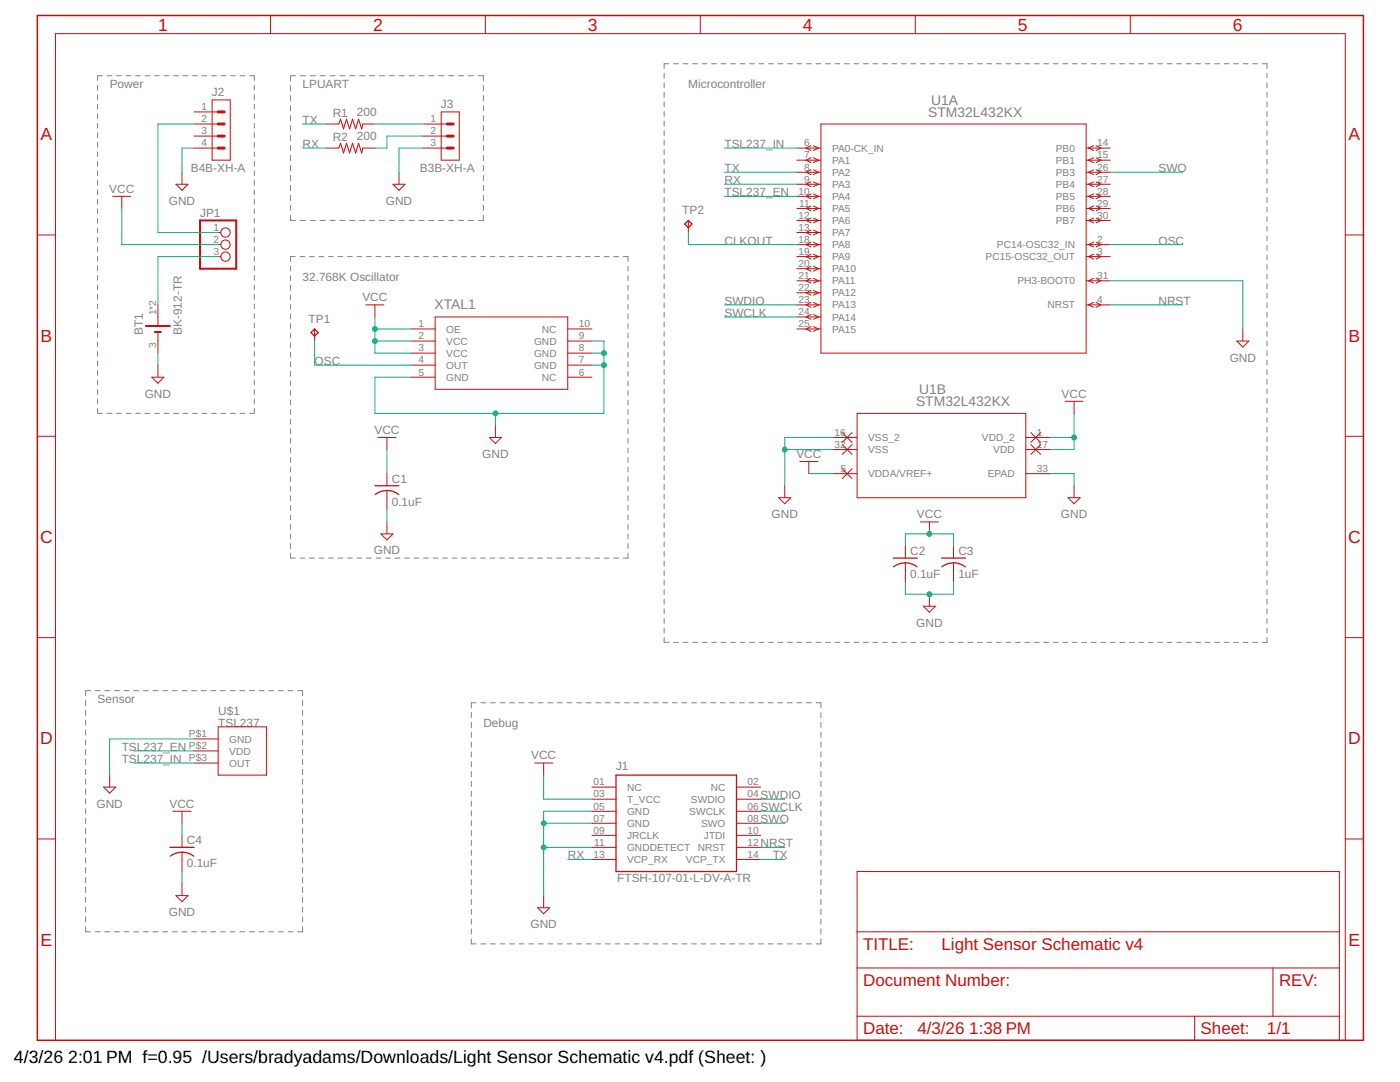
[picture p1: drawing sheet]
<svg xmlns="http://www.w3.org/2000/svg" width="279mm" height="216mm" viewBox="0 0 279 216" stroke-linecap="round" stroke-linejoin="round" font-family="sans-serif">
<g fill="none" stroke="#808080" stroke-width=".2">
<path d="M19.5 17v1M19.5 18.9v1M20.4 15.1h-.9v1M21.4 15.1h.9M23.3 15.1h.9M25.2 15.1h.9M27.1 15.1h.9M29 15.1h.9M30.9 15.1h.9M32.7 15.1h1M34.6 15.1h1M36.5 15.1h1"/>
<path d="M38.4 15.1h1M40.3 15.1h1M42.2 15.1h1M44.1 15.1h1M46 15.1h1M47.9 15.1h1M49.8 15.1h1v1M50.8 17v1M50.8 18.9v1M58 17.1v1.1M58 19.1v1M59 15.1h-1v1.1"/>
<path d="M59.9 15.1h1.1M61.9 15.1h1M63.9 15.1h1M65.9 15.1h1M67.8 15.1h1.1M69.8 15.1h1M71.8 15.1h1M73.7 15.1h1.1M75.7 15.1h1.1M77.7 15.1h1M79.7 15.1h1M81.6 15.1h1.1"/>
<path d="M83.6 15.1h1M85.6 15.1h1M87.5 15.1h1.1M89.5 15.1h1.1M91.5 15.1h1M93.5 15.1h1M95.4 15.1h1.1v1.1M96.5 17.1v1.1M96.5 19.1v1M132.5 14.6v1M132.5 16.5v1M132.5 18.4v1"/>
<path d="M133.5 12.7h-1v1M134.5 12.7h.9M136.3 12.7h1M138.2 12.7h1M140.1 12.7h1M142 12.7h1M143.9 12.7h1M145.8 12.7h1M147.7 12.7h1M149.6 12.7h1M151.5 12.7h.9M153.4 12.7h.9"/>
<path d="M155.3 12.7h.9M157.2 12.7h.9M159.1 12.7h.9M161 12.7h.9M162.9 12.7h.9M164.8 12.7h.9M166.6 12.7h1M168.6 12.7h.9M170.4 12.7h1M172.3 12.7h1M174.2 12.7h1M176.1 12.7h1"/>
<path d="M178 12.7h1M179.9 12.7h1M181.8 12.7h1M183.7 12.7h1M185.6 12.7h.9M187.5 12.7h.9M189.4 12.7h.9M191.3 12.7h.9M193.2 12.7h.9M195.1 12.7h.9M197 12.7h.9M198.9 12.7h.9"/>
<path d="M200.7 12.7h1M202.6 12.7h1M204.5 12.7h1M206.4 12.7h1M208.3 12.7h1M210.2 12.7h1M212.1 12.7h1M214 12.7h1M215.9 12.7h1M217.8 12.7h1M219.7 12.7h.9M221.6 12.7h.9"/>
<path d="M223.5 12.7h.9M225.4 12.7h.9M227.3 12.7h.9M229.2 12.7h.9M231.1 12.7h.9M233 12.7h.9M234.8 12.7h1M236.7 12.7h1M238.6 12.7h1M240.5 12.7h1M242.4 12.7h1M244.3 12.7h1"/>
<path d="M246.2 12.7h1M248.1 12.7h1M250 12.7h1M251.9 12.7h1v1M252.9 14.6v1M252.9 16.5v1M252.9 18.4v1M19.5 20.8v1M19.5 22.7v1M19.5 24.6v1M19.5 26.5v1M19.5 28.4v1"/>
<path d="M19.5 30.3v.9M19.5 32.2v.9M19.5 34.1v1M19.5 36v.9M19.5 37.9v.9M19.5 39.8v.9M50.8 20.8v1M50.8 22.7v1M50.8 24.6v1M50.8 26.5v1M50.8 28.4v1M50.8 30.3v.9"/>
<path d="M50.8 32.2v.9M50.8 34.1v1M50.8 36v.9M50.8 37.9v.9M50.8 39.8v.9M58 21.1v1M58 23.1v1M58 25.1v1M58 27.1v1M58 29v1.1M58 31v1.1M58 33v1.1"/>
<path d="M58 35v1M58 37v1M58 39v1M96.5 21.1v1M96.5 23.1v1M96.5 25.1v1M96.5 27.1v1M96.5 29v1.1M96.5 31v1.1M96.5 33v1.1M96.5 35v1M96.5 37v1"/>
<path d="M96.5 39v1M132.5 20.3v1M132.5 22.3v.9M132.5 24.2v.9M132.5 26.1v.9M132.5 28v1M132.5 29.9v1M132.5 31.8v1M132.5 33.7v1M132.5 35.6v1M132.5 37.5v1M132.5 39.4v1"/>
<path d="M252.9 20.3v1M252.9 22.3v.9M252.9 24.2v.9M252.9 26.1v.9M252.9 28v1M252.9 29.9v1M252.9 31.8v1M252.9 33.7v1M252.9 35.6v1M252.9 37.5v1M252.9 39.4v1M19.5 41.7v.9"/>
<path d="M19.5 43.6v.9M19.5 45.5v.9M19.5 47.4v.9M19.5 49.3v.9M19.5 51.2v.9M19.5 53.1v.9M19.5 55v.9M19.5 56.9v.9M19.5 58.8v.9M50.8 41.7v.9M50.8 43.6v.9M50.8 45.5v.9"/>
<path d="M50.8 47.4v.9M50.8 49.3v.9M50.8 51.2v.9M50.8 53.1v.9M50.8 55v.9M50.8 56.9v.9M50.8 58.8v.9M58 41v1M58 42.9v1.1h1M58 53.1v1M58 55v1M58 56.9v1"/>
<path d="M58 58.8v1M58.9 51.2h-.9v1M59.9 51.2h.9M59.9 44h1.1M61.8 51.2h.9M61.9 44h1M63.7 51.2h.9M63.9 44h1M65.6 51.2h.9M65.9 44h1M67.5 51.2h.9M67.8 44h1.1"/>
<path d="M69.4 51.2h.9M69.8 44h1M71.2 51.2h1M71.8 44h1M73.2 51.2h.9M73.7 44h1.1M75.1 51.2h.9M75.7 44h1.1M76.9 51.2h1M77.7 44h1M78.8 51.2h1M79.7 44h1"/>
<path d="M80.8 51.2h.9M81.6 44h1.1M82.6 51.2h1M83.6 44h1M84.5 51.2h1M85.6 44h1M86.4 51.2h1M87.5 44h1.1M88.3 51.2h1M89.5 44h1.1M90.2 51.2h1M91.5 44h1"/>
<path d="M92.1 51.2h1M93.5 44h1M94 51.2h1M95.9 51.2h1M96.5 42.9v1.1h-1.1M96.5 41v1M97.8 51.2h1M99.7 51.2h1M101.6 51.2h1M103.5 51.2h1M105.4 51.2h1M107.3 51.2h1"/>
<path d="M109.2 51.2h1M111.1 51.2h1M113 51.2h1M114.9 51.2h.9M116.8 51.2h1M118.7 51.2h1M120.6 51.2h.9M122.5 51.2h.9M124.4 51.2h.9v1M125.3 53.1v1M125.3 55v1M125.3 56.9v1"/>
<path d="M125.3 58.8v1M132.5 41.3v1M132.5 43.2v1M132.5 45.2v.9M132.5 47.1v.9M132.5 49v.9M132.5 50.9v1M132.5 52.8v1M132.5 54.7v1M132.5 56.6v1M132.5 58.5v1M252.9 41.3v1"/>
<path d="M252.9 43.2v1M252.9 45.2v.9M252.9 47.1v.9M252.9 49v.9M252.9 50.9v1M252.9 52.8v1M252.9 54.7v1M252.9 56.6v1M252.9 58.5v1M19.5 60.7v.9M19.5 62.6v.9M19.5 64.5v.9"/>
<path d="M19.5 66.4v.9M19.5 68.2v1M19.5 70.1v1M19.5 72.1v.9M19.5 73.9v1M19.5 75.8v1M19.5 77.7v1M19.5 79.6v1M50.8 60.7v.9M50.8 62.6v.9M50.8 64.5v.9M50.8 66.4v.9"/>
<path d="M50.8 68.2v1M50.8 70.1v1M50.8 72.1v.9M50.8 73.9v1M50.8 75.8v1M50.8 77.7v1M50.8 79.6v1M58 60.7v1M58 62.7v.9M58 64.6v.9M58 66.5v.9M58 68.4v.9"/>
<path d="M58 70.3v1M58 72.2v1M58 74.1v1M58 76v1M58 77.9v1M58 79.8v1M125.3 60.7v1M125.3 62.7v.9M125.3 64.6v.9M125.3 66.5v.9M125.3 68.4v.9M125.3 70.3v1"/>
<path d="M125.3 72.2v1M125.3 74.1v1M125.3 76v1M125.3 77.9v1M125.3 79.8v1M132.5 60.4v1M132.5 62.3v1M132.5 64.2v1M132.5 66.2v.9M132.5 68.1v.9M132.5 70v.9M132.5 71.9v.9"/>
<path d="M132.5 73.8v1M132.5 75.7v1M132.5 77.6v1M132.5 79.5v1M252.9 60.4v1M252.9 62.3v1M252.9 64.2v1M252.9 66.2v.9M252.9 68.1v.9M252.9 70v.9M252.9 71.9v.9M252.9 73.8v1"/>
<path d="M252.9 75.7v1M252.9 77.6v1M252.9 79.5v1M19.5 81.5v1h.9M21.4 82.5h.9M23.3 82.5h.9M25.2 82.5h.9M27.1 82.5h.9M29 82.5h.9M30.9 82.5h.9M32.7 82.5h1M34.6 82.5h1"/>
<path d="M36.5 82.5h1M38.4 82.5h1M40.3 82.5h1M42.2 82.5h1M44.1 82.5h1M46 82.5h1M47.9 82.5h1M50.8 81.5v1h-1M58 81.7v1M58 83.7v.9M58 85.6v.9M58 87.5v.9"/>
<path d="M58 89.4v1M58 91.3v1M58 93.2v1M58 95.1v1M58 97v1M58 98.9v1M125.3 81.7v1M125.3 83.7v.9M125.3 85.6v.9M125.3 87.5v.9M125.3 89.4v1M125.3 91.3v1"/>
<path d="M125.3 93.2v1M125.3 95.1v1M125.3 97v1M125.3 98.9v1M132.5 81.4v1M132.5 83.3v1M132.5 85.2v1M132.5 87.1v1M132.5 89.1v.9M132.5 91v.9M132.5 92.9v.9M132.5 94.8v.9"/>
<path d="M132.5 96.7v1M132.5 98.6v1M252.9 81.4v1M252.9 83.3v1M252.9 85.2v1M252.9 87.1v1M252.9 89.1v.9M252.9 91v.9M252.9 92.9v.9M252.9 94.8v.9M252.9 96.7v1M252.9 98.6v1"/>
<path d="M58 100.8v1M58 102.8v.9M58 104.7v.9M58 106.6v.9M58 108.5v1M58 110.4v1h.9M59.9 111.4h.9M61.8 111.4h.9M63.7 111.4h.9M65.6 111.4h.9M67.5 111.4h.9M69.4 111.4h.9"/>
<path d="M71.2 111.4h1M73.2 111.4h.9M75.1 111.4h.9M76.9 111.4h1M78.8 111.4h1M80.8 111.4h.9M82.6 111.4h1M84.5 111.4h1M86.4 111.4h1M88.3 111.4h1M90.2 111.4h1M92.1 111.4h1"/>
<path d="M94 111.4h1M95.9 111.4h1M97.8 111.4h1M99.7 111.4h1M101.6 111.4h1M103.5 111.4h1M105.4 111.4h1M107.3 111.4h1M109.2 111.4h1M111.1 111.4h1M113 111.4h1M114.9 111.4h.9"/>
<path d="M116.8 111.4h1M118.7 111.4h1M120.6 111.4h.9M122.5 111.4h.9M125.3 110.4v1h-.9M125.3 100.8v1M125.3 102.8v.9M125.3 104.7v.9M125.3 106.6v.9M125.3 108.5v1M132.5 100.5v1M132.5 102.4v1"/>
<path d="M132.5 104.3v1M132.5 106.2v1M132.5 108.1v1M132.5 110v1M132.5 112v.9M132.5 113.9v.9M132.5 115.8v.9M132.5 117.7v.9M132.5 119.6v1M252.9 100.5v1M252.9 102.4v1M252.9 104.3v1"/>
<path d="M252.9 106.2v1M252.9 108.1v1M252.9 110v1M252.9 112v.9M252.9 113.9v.9M252.9 115.8v.9M252.9 117.7v.9M252.9 119.6v1M17.1 139.8v1M18.1 137.8h-1v1M19 137.8h1M20.9 137.8h1"/>
<path d="M22.8 137.8h1M24.8 137.8h.9M26.7 137.8h1M28.6 137.8h1M30.5 137.8h1M32.5 137.8h.9M34.4 137.8h1M36.3 137.8h1M38.2 137.8h1M40.2 137.8h.9M42.1 137.8h1M44 137.8h1"/>
<path d="M45.9 137.8h1M47.9 137.8h.9M49.8 137.8h1M51.7 137.8h1M53.6 137.8h1M55.6 137.8h.9M57.5 137.8h1M59.4 137.8h1v1M60.4 139.8v1M132.5 121.5v1M132.5 123.4v1M132.5 125.3v1"/>
<path d="M132.5 127.2v1h1M134.5 128.2h.9M136.3 128.2h1M138.2 128.2h1M140.1 128.2h1M142 128.2h1M143.9 128.2h1M145.8 128.2h1M147.7 128.2h1M149.6 128.2h1M151.5 128.2h.9M153.4 128.2h.9"/>
<path d="M155.3 128.2h.9M157.2 128.2h.9M159.1 128.2h.9M161 128.2h.9M162.9 128.2h.9M164.8 128.2h.9M166.6 128.2h1M168.6 128.2h.9M170.4 128.2h1M172.3 128.2h1M174.2 128.2h1M176.1 128.2h1"/>
<path d="M178 128.2h1M179.9 128.2h1M181.8 128.2h1M183.7 128.2h1M185.6 128.2h.9M187.5 128.2h.9M189.4 128.2h.9M191.3 128.2h.9M193.2 128.2h.9M195.1 128.2h.9M197 128.2h.9M198.9 128.2h.9"/>
<path d="M200.7 128.2h1M202.6 128.2h1M204.5 128.2h1M206.4 128.2h1M208.3 128.2h1M210.2 128.2h1M212.1 128.2h1M214 128.2h1M215.9 128.2h1M217.8 128.2h1M219.7 128.2h.9M221.6 128.2h.9"/>
<path d="M223.5 128.2h.9M225.4 128.2h.9M227.3 128.2h.9M229.2 128.2h.9M231.1 128.2h.9M233 128.2h.9M234.8 128.2h1M236.7 128.2h1M238.6 128.2h1M240.5 128.2h1M242.4 128.2h1M244.3 128.2h1"/>
<path d="M246.2 128.2h1M248.1 128.2h1M250 128.2h1M252.9 127.2v1h-1M252.9 121.5v1M252.9 123.4v1M252.9 125.3v1M17.1 141.7v1M17.1 143.7v1M17.1 145.7v1M17.1 147.6v1M17.1 149.6v1"/>
<path d="M17.1 151.6v1M17.1 153.5v1M17.1 155.5v1M17.1 157.4v1.1M17.1 159.4v1M60.4 141.7v1M60.4 143.7v1M60.4 145.7v1M60.4 147.6v1M60.4 149.6v1M60.4 151.6v1M60.4 153.5v1"/>
<path d="M60.4 155.5v1M60.4 157.4v1.1M60.4 159.4v1M94.1 142.2v1M94.1 144.1v1.1M94.1 146.1v1M94.1 148.1v1M94.1 150v1M94.1 152v1M94.1 154v1M94.1 155.9v1M94.1 157.9v1"/>
<path d="M94.1 159.9v1M95 140.2h-.9v1M96 140.2h.9M97.9 140.2h.9M99.8 140.2h1M101.7 140.2h1M103.6 140.2h1M105.5 140.2h1M107.4 140.2h1M109.3 140.2h1M111.3 140.2h.9M113.2 140.2h.9"/>
<path d="M115.1 140.2h1M117 140.2h1M118.9 140.2h1M120.8 140.2h1M122.7 140.2h1M124.7 140.2h.9M126.6 140.2h.9M128.5 140.2h.9M130.4 140.2h.9M132.3 140.2h.9M134.2 140.2h1M136.1 140.2h1"/>
<path d="M138 140.2h1M139.9 140.2h1M141.8 140.2h1M143.8 140.2h.9M145.7 140.2h.9M147.6 140.2h.9M149.5 140.2h1M151.4 140.2h1M153.3 140.2h1M155.2 140.2h1M157.1 140.2h1M159 140.2h1"/>
<path d="M161 140.2h.9M162.9 140.2h.9v1M163.8 142.2v1M163.8 144.1v1.1M163.8 146.1v1M163.8 148.1v1M163.8 150v1M163.8 152v1M163.8 154v1M163.8 155.9v1M163.8 157.9v1M163.8 159.9v1"/>
<path d="M17.1 161.4v1M17.1 163.3v1M17.1 165.3v1M17.1 167.3v1M17.1 169.2v1M17.1 171.2v1M17.1 173.1v1.1M17.1 175.1v1M17.1 177.1v1M17.1 179v1M60.4 161.4v1M60.4 163.3v1"/>
<path d="M60.4 165.3v1M60.4 167.3v1M60.4 169.2v1M60.4 171.2v1M60.4 173.1v1.1M60.4 175.1v1M60.4 177.1v1M60.4 179v1M94.1 161.8v1M94.1 163.8v1M94.1 165.7v1.1M94.1 167.7v1"/>
<path d="M94.1 169.7v1M94.1 171.6v1M94.1 173.6v1M94.1 175.5v1.1M94.1 177.5v1M94.1 179.5v1M163.8 161.8v1M163.8 163.8v1M163.8 165.7v1.1M163.8 167.7v1M163.8 169.7v1M163.8 171.6v1"/>
<path d="M163.8 173.6v1M163.8 175.5v1.1M163.8 177.5v1M163.8 179.5v1M17.1 181v1M17.1 182.9v1.1M17.1 184.9v1h1M19 185.9h1M20.9 185.9h1M22.8 185.9h1M24.8 185.9h.9M26.7 185.9h1"/>
<path d="M28.6 185.9h1M30.5 185.9h1M32.5 185.9h.9M34.4 185.9h1M36.3 185.9h1M38.2 185.9h1M40.2 185.9h.9M42.1 185.9h1M44 185.9h1M45.9 185.9h1M47.9 185.9h.9M49.8 185.9h1"/>
<path d="M51.7 185.9h1M53.6 185.9h1M55.6 185.9h.9M57.5 185.9h1M60.4 184.9v1h-1M60.4 181v1M60.4 182.9v1.1M94.1 181.4v1.1M94.1 183.4v1M94.1 185.4v1M94.1 187.3v1h.9M96 188.3h.9"/>
<path d="M97.9 188.3h.9M99.8 188.3h1M101.7 188.3h1M103.6 188.3h1M105.5 188.3h1M107.4 188.3h1M109.3 188.3h1M111.3 188.3h.9M113.2 188.3h.9M115.1 188.3h1M117 188.3h1M118.9 188.3h1"/>
<path d="M120.8 188.3h1M122.7 188.3h1M124.7 188.3h.9M126.6 188.3h.9M128.5 188.3h.9M130.4 188.3h.9M132.3 188.3h.9M134.2 188.3h1M136.1 188.3h1M138 188.3h1M139.9 188.3h1M141.8 188.3h1"/>
<path d="M143.8 188.3h.9M145.7 188.3h.9M147.6 188.3h.9M149.5 188.3h1M151.4 188.3h1M153.3 188.3h1M155.2 188.3h1M157.1 188.3h1M159 188.3h1M161 188.3h.9M163.8 187.3v1h-.9M163.8 181.4v1.1"/>
<path d="M163.8 183.4v1M163.8 185.4v1"/>
</g>
<path d="M7.5 3.1h264.6v204.5h-264.6z" fill="none" stroke="#c90d0c" stroke-width=".3"/>
<g fill="none" stroke="#c90d0c" stroke-width=".2">
<path d="M42.3 19.9h3.7v12.1h-3.7zM54 3.1v3.6M96.9 3.1v3.6M139.8 3.1v3.6M182.7 3.1v3.6M225.6 3.1v3.6M22.5 39.2h3.6M24.3 39.2v2.4M35.1 36.8h2.4l-1.2 1.2zM36.3 34.4v2.4M38.7 29.5h4.8M38.7 24.7h4.8"/>
<path d="M38.7 22.3h4.8M38.7 27.2h4.8M65.2 29.5h2.4M65.2 24.7h2.4M72.4 29.5h2.4M72.4 24.7h2.4M78.4 36.8h2.4l-1.2 1.2zM79.6 34.4v2.4M84.4 29.5h4.9M84.4 24.7h4.9M84.4 27.2h4.9M88.1 22.3h3.6v9.7h-3.6z"/>
<path d="M159 29.5h4.8M159 32h4.8M159 34.4h4.8M159 36.8h4.8M159 39.2h4.8M161.9 29.1l-1 .4 1 .5M161.9 31.5l-1 .5 1 .4M161.9 33.9l-1 .5 1 .4M161.9 36.3l-1 .5 1 .5M161.9 38.7l-1 .5 1 .5M162.3 29.1l1 .4-1 .5M162.3 31.5l1 .5-1 .4"/>
<path d="M162.3 33.9l1 .5-1 .4M162.3 36.3l1 .5-1 .5M162.3 38.7l1 .5-1 .5M163.8 24.7h53v45.8h-53zM216.8 29.5h4.8M216.8 32h4.8M216.8 34.4h4.8M216.8 36.8h4.8M216.8 39.2h4.8M218.2 29.1l-1 .4 1 .5M218.2 31.5l-1 .5 1 .4M218.2 33.9l-1 .5 1 .4"/>
<path d="M218.2 36.3l-1 .5 1 .5M218.2 38.7l-1 .5 1 .5M218.7 29.1l1 .4-1 .5M218.7 31.5l1 .5-1 .4M218.7 33.9l1 .5-1 .4M218.7 36.3l1 .5-1 .5M218.7 38.7l1 .5-1 .5M7.5 46.9h3.6M43.5 46.4h.6M43.5 48.8h.6M43.5 51.2h.6M137.4 44v2.4"/>
<path d="M159 41.6h4.8M159 44h4.8M159 46.4h4.8M159 48.8h4.8M159 51.2h4.8M159 53.6h4.8M159 56h4.8M159 58.4h4.8M161.9 41.1l-1 .5 1 .5M161.9 43.5l-1 .5 1 .5M161.9 45.9l-1 .5 1 .5M161.9 48.3l-1 .5 1 .5"/>
<path d="M161.9 50.7l-1 .5 1 .5M161.9 53.1l-1 .5 1 .5M161.9 55.5l-1 .5 1 .5M161.9 58l-1 .4 1 .5M162.3 41.1l1 .5-1 .5M162.3 43.5l1 .5-1 .5M162.3 45.9l1 .5-1 .5M162.3 48.3l1 .5-1 .5M162.3 50.7l1 .5-1 .5M162.3 53.1l1 .5-1 .5M162.3 55.5l1 .5-1 .5M162.3 58l1 .4-1 .5"/>
<path d="M216.8 41.6h4.8M216.8 44h4.8M216.8 48.8h4.8M216.8 51.2h4.8M216.8 56h4.8M218.2 41.1l-1 .5 1 .5M218.2 43.5l-1 .5 1 .5M218.2 48.3l-1 .5 1 .5M218.2 50.7l-1 .5 1 .5M218.2 55.5l-1 .5 1 .5M218.7 41.1l1 .5-1 .5M218.7 43.5l1 .5-1 .5"/>
<path d="M218.7 48.3l1 .5-1 .5M218.7 50.7l1 .5-1 .5M218.7 55.5l1 .5-1 .5M268.5 46.9h3.6M30.3 75.3h2.4l-1.2 1.2zM31.5 60.8v4.2M31.5 66.3v4.2M31.5 72.9v2.4M62.8 65.6v2.5M73 60.8h3.6M74.8 60.8v2.4M82 65.6h4.8"/>
<path d="M82 70.5h4.8M82 75.3h4.8M82 68.1h4.8M82 72.9h4.8M86.8 63.2h26.5v14.5h-26.5zM113.3 65.6h4.8M113.3 70.5h4.8M113.3 75.3h4.8M113.3 68.1h4.8M113.3 72.9h4.8M159 60.8h4.8M159 63.2h4.8"/>
<path d="M159 65.6h4.8M161.9 60.3l-1 .5 1 .5M161.9 62.8l-1 .4 1 .5M161.9 65.2l-1 .4 1 .5M162.3 60.3l1 .5-1 .5M162.3 62.8l1 .4-1 .5M162.3 65.2l1 .4-1 .5M216.8 60.8h4.8M218.2 60.3l-1 .5 1 .5M218.7 60.3l1 .5-1 .5M246.8 68.1h2.4l-1.2 1.2zM248 65.6v2.5"/>
<path d="M7.5 87.1h3.6M75.4 87.3h3.6M77.2 87.3v2.4M77.2 94.5v2.4M77.2 97.9v3.8M97.7 87.3h2.4l-1.2 1.2zM98.9 84.9v2.4M155.4 99.3h2.4l-1.2 1.2zM156.6 96.9v2.4M159.6 92.1h3.6M161.4 92.1v2.4M166.2 87.3h4.8"/>
<path d="M166.2 89.7h4.8M166.2 94.5h4.8M168.1 86.3l2 2M168.1 88.7l2 2M168.1 93.5l2 2M170.1 86.3l-2 2M170.1 88.7l-2 2M170.1 93.5l-2 2M171 82.5h33.7v16.8h-33.7zM204.7 87.3h4.8M204.7 89.7h4.8M204.7 94.5h4.8"/>
<path d="M205.7 86.3l2 2M205.7 88.7l2 2M207.7 86.3l-2 2M207.7 88.7l-2 2M212.6 80.1h3.6M213.1 99.3h2.5l-1.2 1.2zM214.4 80.1v2.4M214.4 96.9v2.4M268.5 87.1h3.6M76 106.5h2.4l-1.2 1.2zM77.2 104.1v2.4M180.7 108.9v2.5"/>
<path d="M180.7 112.3v3.9M183.7 104.1h3.6M185.5 104.1v2.4M185.5 118.6v2.4M190.3 108.9v2.5M190.3 112.3v3.9M7.5 127.2h3.6M184.3 121h2.4l-1.2 1.2zM268.5 127.2h3.6M20.7 157.1h2.4l-1.2 1.2zM21.9 154.7v2.4M38.7 152.3h4.8"/>
<path d="M38.7 147.4h4.8M38.7 149.8h4.8M43.5 145h9.7v9.7h-9.7zM106.7 152.3h3.6M108.5 152.3v2.4M118.1 157.1h4.8M118.1 159.5h4.8M147 157.1h4.8M147 159.5h4.8M7.5 167.4h3.6M34.5 161.9h3.6M35.1 178.7h2.4l-1.2 1.2z"/>
<path d="M36.3 161.9v2.4M36.3 166.7v2.4M36.3 170.1v3.8M36.3 176.3v2.4M108.5 178.7v2.4M118.1 161.9h4.8M118.1 164.3h4.8M118.1 166.7h4.8M118.1 169.1h4.8M118.1 171.5h4.8M147 161.9h4.8M147 164.3h4.8"/>
<path d="M147 166.7h4.8M147 169.1h4.8M147 171.5h4.8M171 173.9h96.3v33.7h-96.3zM268.5 167.4h3.6M107.3 181.1h2.4l-1.2 1.2zM171 193.1h96.3M171 185.9h96.3M254 193.1v9.7M11.1 207.6v-200.9h257.4v200.9M171 202.8h96.3M238.4 202.8v4.8"/>
<circle cx="45" cy="48.8" r=".93"/>
<circle cx="45" cy="51.2" r=".93"/>
<circle cx="45" cy="46.4" r=".93"/>
</g>
<path d="M39.9 44h7.2v9.6h-7.2zM29.1 65h4.8M30.9 66.3h1.2" fill="none" stroke="#c90d0c" stroke-width=".4"/>
<path d="M136.7 44.7l.7-.7 .7 .7-.7 .7zM62.1 66.4l.7-.8 .7 .8-.7 .7zM74.8 96.9h4.8M74.9 98.7a3.8 3.8 0 0 1 4.7 0M178.3 111.4h4.8M178.3 113.1a3.8 3.8 0 0 1 4.7 0M187.9 111.4h4.8M188 113.1a3.8 3.8 0 0 1 4.7 0M122.9 154.7h24.1v19.2h-24.1zM33.9 169.1h4.8M34 170.8a3.8 3.8 0 0 1 4.7 0" fill="none" stroke="#c90d0c" stroke-width=".25"/>
<path d="M43.5 22.3h1.2M43.5 24.7h1.2M43.5 27.2h1.2M43.5 29.5h1.2M89.3 24.7h1.1M89.3 27.2h1.1M89.3 29.5h1.1" fill="none" stroke="#c90d0c" stroke-width=".59"/>
<path d="M67.6 24.7l.4-.9 .6 1.9 .6-1.9 .6 1.9 .6-1.9 .6 1.9 .6-1.9 .6 1.9 .2-1M67.6 29.5l.4-.9 .6 1.9 .6-1.9 .6 1.9 .6-1.9 .6 1.9 .6-1.9 .6 1.9 .2-1" fill="none" stroke="#c90d0c" stroke-width=".21"/>
<g fill="none" stroke="#0dab76" stroke-width=".2">
<path d="M38.7 24.7h-7.2v21.7h12M38.7 29.5h-2.4v4.9M60.4 29.5h4.8M60.4 24.7h4.8M74.8 24.7h9.6M84.4 27.2h-7.2v2.3h-2.4M84.4 29.5h-4.8v4.9M144.6 29.5h14.4M144.6 34.4h14.4M144.6 36.8h14.4M144.6 39.2h14.4M221.6 34.4h14.4"/>
<path d="M24.3 41.6v7.2h19.2M43.5 51.2h-12v9.6M137.4 46.4v2.4h21.6M221.6 56h26.4v9.6M221.6 48.8h14.4M31.5 70.5v2.4M62.8 68.1v4.8h19.2M74.8 63.2v7.3h7.2M74.8 68.1h7.2M74.8 65.6h7.2M118.1 68.1h2.4v14.4h-45.7v-7.2h7.2M118.1 72.9h2.4"/>
<path d="M118.1 70.5h2.4M144.6 60.8h14.4M144.6 63.2h14.4M221.6 60.8h14.4M77.2 89.7v4.8M98.9 82.5v2.4M156.6 89.7h9.6M161.4 94.5h4.8M166.2 87.3h-9.6v9.6M209.5 87.3h4.9M209.5 94.5h4.9v2.4M214.4 82.5v7.2h-4.9"/>
<path d="M77.2 101.7v2.4M180.7 108.9v-2.4h9.6v2.4M180.7 116.2v2.4h9.6v-2.4M26.7 152.3h12M26.7 149.8h12M38.7 147.4h-16.8v7.3M108.5 154.7v4.8h9.6M151.8 159.5h4.8M36.3 164.3v2.4M36.3 173.9v2.4M108.5 164.3h9.6M108.5 169.1h9.6"/>
<path d="M113.3 171.5h4.8M118.1 161.9h-9.6v16.8M151.8 161.9h4.8M151.8 164.3h4.8M151.8 169.1h4.8M151.8 171.5h4.8"/>
</g>
<g fill="#0dab76" stroke="#0dab76" stroke-width=".2">
<circle cx="98.9" cy="82.5" r=".49"/>
<circle cx="120.5" cy="72.9" r=".49"/>
<circle cx="120.5" cy="70.5" r=".49"/>
<circle cx="156.6" cy="89.7" r=".49"/>
<circle cx="185.5" cy="118.6" r=".49"/>
<circle cx="108.5" cy="164.3" r=".49"/>
<circle cx="108.5" cy="169.1" r=".49"/>
<circle cx="74.8" cy="65.6" r=".49"/>
<circle cx="74.8" cy="68.1" r=".49"/>
<circle cx="214.4" cy="87.3" r=".49"/>
<circle cx="185.5" cy="106.5" r=".49"/>
</g>
<g font-size="3.5" fill="#c90d0c">
<text x="31.5" y="6.1">1</text>
<text x="74.4" y="6.1">2</text>
<text x="117.3" y="6.1">3</text>
<text x="160.3" y="6.1">4</text>
<text x="203.2" y="6.1">5</text>
<text x="246.1" y="6.1">6</text>
<text x="8.1" y="28">A</text>
<text x="269.1" y="28">A</text>
<text x="8.1" y="68.2">B</text>
<text x="269.1" y="68.2">B</text>
<text x="8" y="108.4">C</text>
<text x="269" y="108.4">C</text>
<text x="8" y="148.5">D</text>
<text x="269" y="148.5">D</text>
<text x="8.1" y="188.7">E</text>
<text x="269.1" y="188.7">E</text>
</g>
<g font-size="3.5">
<text x="2.8" y="212.1">4/3/26</text>
<text x="13.6" y="212.1">2:01 PM f=0.95 /Users/bradyadams/Downloads/Light Sensor Schematic v4.pdf (Sheet: )</text>
</g>
<g font-size="3.4" fill="#c90d0c">
<text x="172.3" y="189.5">TITLE:</text>
<text x="187.9" y="189.5">Light Sensor Schematic v4</text>
<text x="172.3" y="196.8">Document Number:</text>
<text x="255.3" y="196.8">REV:</text>
<text x="172.3" y="206.4">Date:</text>
<text x="183.1" y="206.4">4/3/26</text>
<text x="193.4" y="206.4">1:38 PM</text>
<text x="239.6" y="206.4">Sheet:</text>
<text x="252.8" y="206.4">1/1</text>
</g>
<g font-size="2.8" fill="#808080">
<text x="185.2" y="23.3">STM32L432KX</text>
<text x="185.8" y="20.9">U1A</text>
<text x="86.7" y="61.6">XTAL1</text>
<text x="182.8" y="81.1">STM32L432KX</text>
<text x="183.4" y="78.7">U1B</text>
</g>
<g font-size="2.4" fill="#808080">
<text x="21.9" y="17.5">Power</text>
<text x="60.4" y="17.5">LPUART</text>
<text x="137.4" y="17.5">Microcontroller</text>
<text x="42.3" y="19.2">J2</text>
<text x="66.4" y="23.3">R1</text>
<text x="71.2" y="23.1">200</text>
<text x="88" y="21.6">J3</text>
<text x="60.4" y="24.7">TX</text>
<text x="60.4" y="29.6">RX</text>
<text x="66.4" y="28.1">R2</text>
<text x="71.2" y="27.9">200</text>
<text x="144.6" y="29.6">TSL237_IN</text>
<text x="38.1" y="34.4">B4B-XH-A</text>
<text x="83.8" y="34.4">B3B-XH-A</text>
<text x="144.6" y="34.4">TX</text>
<text x="231.2" y="34.4">SWO</text>
<text x="21.8" y="38.5">VCC</text>
<text x="33.7" y="40.9">GND</text>
<text x="77" y="40.9">GND</text>
<text x="144.6" y="36.8">RX</text>
<text x="144.6" y="39.2">TSL237_EN</text>
<text x="39.9" y="43.4">JP1</text>
<text x="136.2" y="42.8">TP2</text>
<text x="144.6" y="48.8">CLKOUT</text>
<text x="231.2" y="48.8">OSC</text>
<text x="60.4" y="56">32.768K Oscillator</text>
<text x="61.6" y="64.4">TP1</text>
<text x="72.3" y="60.1">VCC</text>
<text x="144.6" y="60.8">SWDIO</text>
<text x="144.6" y="63.2">SWCLK</text>
<text x="231.2" y="60.8">NRST</text>
<text x="28.5" y="66.8" transform="rotate(-90 28.5 66.8)">BT1</text>
<text x="36.3" y="66.8" transform="rotate(-90 36.3 66.8)">BK-912-TR</text>
<text x="62.8" y="72.9">OSC</text>
<text x="245.4" y="72.1">GND</text>
<text x="28.9" y="79.4">GND</text>
<text x="211.9" y="79.4">VCC</text>
<text x="74.7" y="86.6">VCC</text>
<text x="96.2" y="91.4">GND</text>
<text x="158.9" y="91.4">VCC</text>
<text x="78.2" y="100.9">0.1uF</text>
<text x="78.2" y="96.3">C1</text>
<text x="154" y="103.4">GND</text>
<text x="183" y="103.4">VCC</text>
<text x="211.7" y="103.4">GND</text>
<text x="74.6" y="110.6">GND</text>
<text x="181.6" y="110.8">C2</text>
<text x="191.3" y="110.8">C3</text>
<text x="181.6" y="115.3">0.1uF</text>
<text x="191.3" y="115.3">1uF</text>
<text x="182.9" y="125.1">GND</text>
<text x="19.5" y="140.2">Sensor</text>
<text x="43.5" y="142.6">U$1</text>
<text x="24.3" y="149.8">TSL237_EN</text>
<text x="43.5" y="145">TSL237</text>
<text x="96.5" y="145">Debug</text>
<text x="24.3" y="152.2">TSL237_IN</text>
<text x="106" y="151.5">VCC</text>
<text x="122.9" y="153.7">J1</text>
<text x="19.3" y="161.2">GND</text>
<text x="33.8" y="161.2">VCC</text>
<text x="151.8" y="159.5">SWDIO</text>
<text x="151.8" y="161.9">SWCLK</text>
<text x="151.8" y="164.3">SWO</text>
<text x="37.3" y="173.1">0.1uF</text>
<text x="37.3" y="168.5">C4</text>
<text x="113.3" y="171.5">RX</text>
<text x="151.8" y="169.1">NRST</text>
<text x="154.2" y="171.5">TX</text>
<text x="123.2" y="176.1">FTSH-107-01-L-DV-A-TR</text>
<text x="33.7" y="182.8">GND</text>
<text x="105.9" y="185.2">GND</text>
</g>
<g font-size="2" fill="#808080">
<text x="40.2" y="22">1</text>
<text x="40.2" y="24.4">2</text>
<text x="40.2" y="26.8">3</text>
<text x="40.2" y="29.2">4</text>
<text x="85.9" y="24.4">1</text>
<text x="85.9" y="26.8">2</text>
<text x="85.9" y="29.2">3</text>
<text x="160.5" y="29.2">6</text>
<text x="219" y="29.2">14</text>
<text x="160.5" y="31.6">7</text>
<text x="160.5" y="34">8</text>
<text x="166" y="30.3">PA0-CK_IN</text>
<text x="166" y="32.7">PA1</text>
<text x="166" y="35.1">PA2</text>
<text x="210.7" y="30.3">PB0</text>
<text x="210.7" y="32.7">PB1</text>
<text x="210.7" y="35.1">PB3</text>
<text x="219" y="31.6">15</text>
<text x="219" y="34">26</text>
<text x="159.4" y="38.8">10</text>
<text x="159.5" y="41.2">11</text>
<text x="160.5" y="36.4">9</text>
<text x="166" y="37.5">PA3</text>
<text x="166" y="39.9">PA4</text>
<text x="210.7" y="37.5">PB4</text>
<text x="210.7" y="39.9">PB5</text>
<text x="219" y="36.4">27</text>
<text x="219" y="38.8">28</text>
<text x="219" y="41.2">29</text>
<text x="42.6" y="46.1">1</text>
<text x="159.4" y="43.7">12</text>
<text x="159.4" y="46.1">13</text>
<text x="166" y="42.3">PA5</text>
<text x="166" y="44.7">PA6</text>
<text x="166" y="47.1">PA7</text>
<text x="210.7" y="42.3">PB6</text>
<text x="210.7" y="44.7">PB7</text>
<text x="219" y="43.7">30</text>
<text x="42.6" y="48.5">2</text>
<text x="42.6" y="50.9">3</text>
<text x="159.4" y="48.5">18</text>
<text x="159.4" y="50.9">19</text>
<text x="159.4" y="53.3">20</text>
<text x="166" y="49.5">PA8</text>
<text x="166" y="51.9">PA9</text>
<text x="196.7" y="51.9">PC15-OSC32_OUT</text>
<text x="199" y="49.5">PC14-OSC32_IN</text>
<text x="219" y="48.5">2</text>
<text x="219" y="50.9">3</text>
<text x="159.4" y="55.7">21</text>
<text x="159.4" y="58.1">22</text>
<text x="166" y="54.3">PA10</text>
<text x="166" y="56.7">PA11</text>
<text x="166" y="59.1">PA12</text>
<text x="203" y="56.7">PH3-BOOT0</text>
<text x="219" y="55.7">31</text>
<text x="31.2" y="62.9" transform="rotate(-90 31.2 62.9)">1*2</text>
<text x="83.5" y="65.3">1</text>
<text x="115.5" y="65.3">10</text>
<text x="159.4" y="60.5">23</text>
<text x="159.4" y="62.9">24</text>
<text x="159.4" y="65.3">25</text>
<text x="166" y="61.6">PA13</text>
<text x="166" y="64">PA14</text>
<text x="209" y="61.5">NRST</text>
<text x="219" y="60.5">4</text>
<text x="31.2" y="69.5" transform="rotate(-90 31.2 69.5)">3</text>
<text x="83.5" y="67.7">2</text>
<text x="83.5" y="70.1">3</text>
<text x="89.1" y="66.4">OE</text>
<text x="89.1" y="68.8">VCC</text>
<text x="89.1" y="71.2">VCC</text>
<text x="106.6" y="71.2">GND</text>
<text x="106.6" y="68.8">GND</text>
<text x="108.2" y="66.4">NC</text>
<text x="115.5" y="70.1">8</text>
<text x="115.5" y="67.7">9</text>
<text x="166" y="66.4">PA15</text>
<text x="83.5" y="72.5">4</text>
<text x="83.5" y="74.9">5</text>
<text x="89.1" y="73.6">OUT</text>
<text x="89.1" y="76">GND</text>
<text x="106.6" y="73.6">GND</text>
<text x="108.2" y="76">NC</text>
<text x="115.5" y="74.9">6</text>
<text x="115.5" y="72.5">7</text>
<text x="166.6" y="87">16</text>
<text x="166.6" y="89.4">32</text>
<text x="173.3" y="88">VSS_2</text>
<text x="196" y="88">VDD_2</text>
<text x="206.9" y="87">1</text>
<text x="206.9" y="89.4">17</text>
<text x="167.7" y="94.2">5</text>
<text x="173.3" y="90.4">VSS</text>
<text x="173.3" y="95.2">VDDA/VREF+</text>
<text x="197.1" y="95.2">EPAD</text>
<text x="198.2" y="90.4">VDD</text>
<text x="206.9" y="94.2">33</text>
<text x="37.7" y="147.1">P$1</text>
<text x="37.7" y="149.5">P$2</text>
<text x="45.8" y="148.2">GND</text>
<text x="37.7" y="151.9">P$3</text>
<text x="45.8" y="150.6">VDD</text>
<text x="45.8" y="153">OUT</text>
<text x="118.5" y="156.7">01</text>
<text x="118.5" y="159.1">03</text>
<text x="118.5" y="161.5">05</text>
<text x="125.1" y="157.8">NC</text>
<text x="125.1" y="160.2">T_VCC</text>
<text x="137.9" y="160.2">SWDIO</text>
<text x="141.8" y="157.8">NC</text>
<text x="149.2" y="156.7">02</text>
<text x="149.2" y="159.1">04</text>
<text x="149.2" y="161.5">06</text>
<text x="118.5" y="163.9">07</text>
<text x="118.5" y="166.3">09</text>
<text x="125.1" y="162.6">GND</text>
<text x="125.1" y="165">GND</text>
<text x="125.1" y="167.4">JRCLK</text>
<text x="137.6" y="162.6">SWCLK</text>
<text x="139.9" y="165">SWO</text>
<text x="140.5" y="167.4">JTDI</text>
<text x="149.2" y="163.9">08</text>
<text x="149.2" y="166.3">10</text>
<text x="118.5" y="171.2">13</text>
<text x="118.6" y="168.8">11</text>
<text x="125.1" y="169.8">GNDDETECT</text>
<text x="125.1" y="172.2">VCP_RX</text>
<text x="136.9" y="172.2">VCP_TX</text>
<text x="139.3" y="169.8">NRST</text>
<text x="149.2" y="168.8">12</text>
<text x="149.2" y="171.2">14</text>
</g>
</svg>
